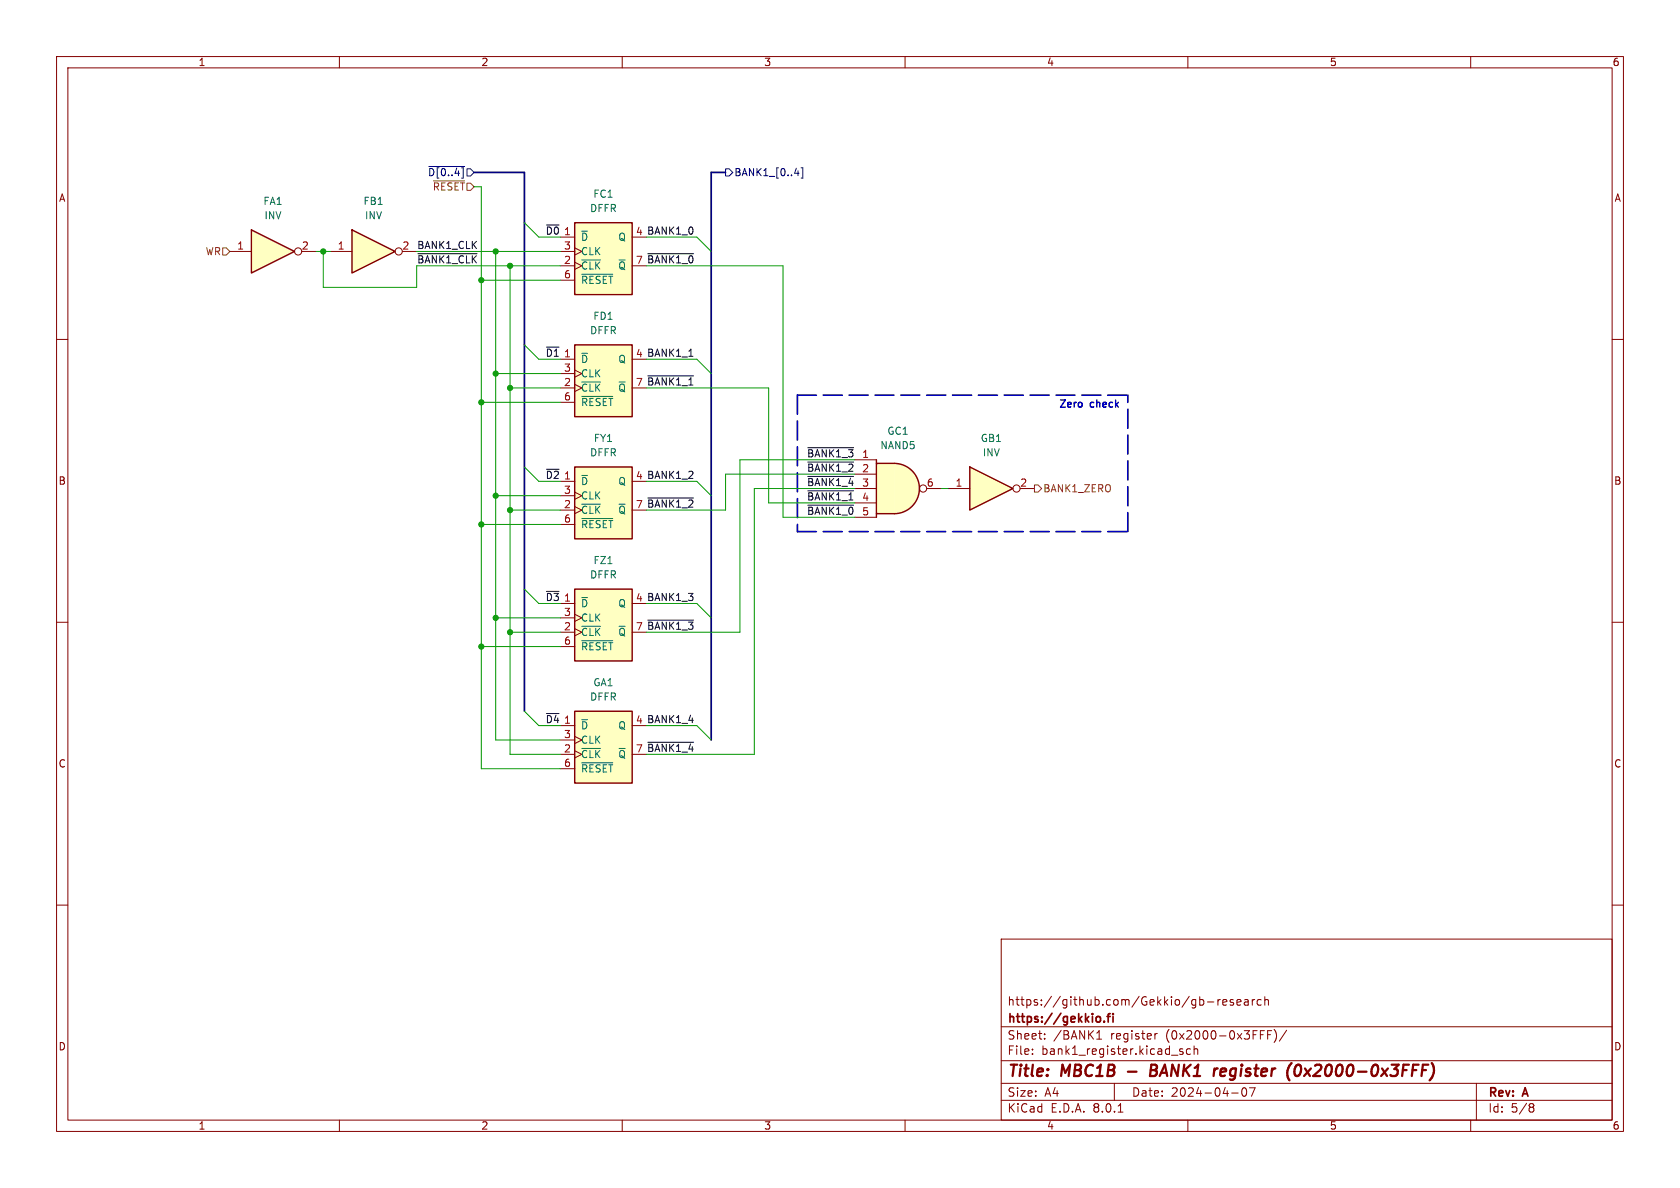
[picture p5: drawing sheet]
<svg xmlns="http://www.w3.org/2000/svg" width="297mm" height="210mm" viewBox="0 0 297 210" stroke-linecap="round" stroke-linejoin="round" font-family="sans-serif">
<g fill="none" stroke="#840000" stroke-width=".18">
<path d="M10 10h277v190h-277zM12 12h273v186h-273zM60 10v2M110 10v2M160 10v2M210 10v2M260 10v2M10 60h2M285 60h2M10 110h2M285 110h2M10 160h2"/>
<path d="M285 160h2M177 166h108v32h-108zM213.5 177.1h1.1M215.3 176.7v1M215.7 176.7l-.2 .1-.2 .2M216.2 177.2l.7-.1-.1-.3-.4-.1-.2 .2v.7h.6M218 176.8l-.3-.1-.2 .2v.2l.5 .2v.3h-.5M218.7 177.2l.7-.1-.1-.3-.4-.1-.2 .2v.7h.6M220 176.8h.6l.1 .9M220.7 177.1h-.5a.29 .29 0 0 0-.2 .3 .29 .29 0 0 0 .2 .3l.5-.1M221.4 176.7v1M221.8 176.7l-.3 .1-.1 .2"/>
<path d="M223 176.8l-.5-.1-.3 .3v.4l.2 .2h.6M223.6 176.8l.2-.1 .4 .1v.9M223.6 176.2v1.5M60 198v2M110 198v2M160 198v2M177 194.5h108M177 191.5h108M177 187.5h108M177 181.5h108M182.5 186.3v.1M182.5 185.5v.1"/>
<path d="M184.7 183.6v.1M184.7 182.8v.1M193.9 183.7h.8M193.9 182.6l.4-.4v1.5M197 191.5v3M197.7 196.6h.8M204.2 182.7v1M204.6 182.7l-.3 .1-.1 .2M209.1 185.5l-.4-.1-.2 .2 .1 .2 .5 .2v.3h-.6M210 198v2M210.5 185.5l-.5-.1-.3 .3v.4l.2 .2h.6M211.1 185.5l.2-.1 .4 .1v.9"/>
<path d="M211.1 184.9v1.5M217.7 193.2h1.2M219.7 192.4a.81 .81 0 0 0 .3 1.4l.2-.1 .2-.5-.2-.8M221.9 192.3l-.7 1.5M224.1 182.9h.5M224.8 182.2h-.7v1.5M225.2 182a1.72 1.72 0 0 1 0 2.3M227.5 182.1l-1.3 2M260 198v2M261 191.5v6.5M270.6 195.1h.3l.3 .3-.3 .3M270.6 195.7h.3"/>
<path d="M270.9 195.7l.2 .2 .1 .4-.3 .3h-.3"/>
</g>
<path d="M199.4 189.4h1.5M203.4 189.2h.7M204.1 189.2l.3 .1M204.2 188.2h-.6l-.3 2 1-.1M204.3 189.1l-.2 .1M216.5 188.9l-.6 .1-.2 .9 .3 .3h.3M216.7 189.4l-.9 .1M229.1 188.4a.46 .46 0 0 1 .5-.2 .46 .46 0 0 1 .4 .4 1.15 1.15 0 0 1-.8 1.6l-.2-.1a1.54 1.54 0 0 1 .1-1.7z" fill="none" stroke="#840000" stroke-width=".4"/>
<path d="M193.9 179.8l.4-.1 .3 .3-.1 .5-.2 .2-.4-.1M195.7 179.7h.6M196.3 179.2l-.4 .2v1.3M196.8 179.2v.1M196.8 179.7v1M195.2 180.5v.2" fill="none" stroke="#840000" stroke-width=".3"/>
<path d="M101.6 82.6h10.2v12.7h-10.2z" fill="#ffffc2"/>
<path d="M101.6 82.6h10.2v12.7h-10.2z" fill="none" stroke="#840000" stroke-width=".25"/>
<path d="M99.1 85.1h2.5M99.1 90.2h2.5M99.1 87.6h2.5M99.1 92.7h2.5M101.6 89.5l1.3 .7-1.3 .6M101.6 87l1.3 .6-1.3 .7M111.8 90.2h2.5" fill="none" stroke="#840000" stroke-width=".18"/>
<path d="M102.8 84h1.1M102.8 89.1h3.4M102.8 91.7h5.5" fill="none" stroke="#006464" stroke-width=".18"/>
<path d="M44.4 40.6l7.7 3.9-7.7 3.8z" fill="#ffffc2"/>
<path d="M44.4 40.6l7.7 3.9-7.7 3.8z" fill="none" stroke="#840000" stroke-width=".25"/>
<g fill="none" stroke="#840000" stroke-width=".18">
<path d="M40.6 44.5h3.8M53.3 44.5h2.6"/>
<circle cx="52.7" cy="44.4" r=".63"/>
</g>
<path d="M101.6 104.1h10.2v12.7h-10.2z" fill="#ffffc2"/>
<path d="M101.6 104.1h10.2v12.7h-10.2z" fill="none" stroke="#840000" stroke-width=".25"/>
<path d="M99.1 106.7h2.5M99.1 111.8h2.5M99.1 109.2h2.5M99.1 114.3h2.5M101.6 111.1l1.3 .7-1.3 .6M101.6 108.6l1.3 .6-1.3 .7M111.8 111.8h2.5" fill="none" stroke="#840000" stroke-width=".18"/>
<path d="M102.8 105.6h1.1M102.8 110.7h3.4M102.8 113.3h5.5" fill="none" stroke="#006464" stroke-width=".18"/>
<path d="M101.6 39.4h10.2v12.7h-10.2z" fill="#ffffc2"/>
<path d="M101.6 39.4h10.2v12.7h-10.2z" fill="none" stroke="#840000" stroke-width=".25"/>
<path d="M99.1 41.9h2.5M99.1 47h2.5M99.1 44.5h2.5M99.1 49.5h2.5M101.6 46.4l1.3 .6-1.3 .6M101.6 43.8l1.3 .7-1.3 .6M111.8 47h2.5" fill="none" stroke="#840000" stroke-width=".18"/>
<path d="M102.8 40.9h1.1M102.8 45.9h3.4M102.8 48.5h5.5" fill="none" stroke="#006464" stroke-width=".18"/>
<path d="M158.1 81.9a4.4 4.4 0 0 1 4.4 4.5 4.4 4.4 0 0 1-4.4 4.4z" fill="#ffffc2" stroke="#ffffc2" stroke-width=".18"/>
<path d="M154.9 81.9h3.2v8.9h-3.2z" fill="#ffffc2"/>
<path d="M154.9 81.9h3.2a4.4 4.4 0 0 1 4.4 4.5 4.4 4.4 0 0 1-4.4 4.4h-3.2zM154.9 81.3v.6M154.9 90.8v.6" fill="none" stroke="#840000" stroke-width=".25"/>
<g fill="none" stroke="#840000" stroke-width=".18">
<path d="M151.1 81.3h3.8M151.1 83.8h3.8M151.1 86.4h3.8M151.1 88.9h3.8M151.1 91.4h3.8M163.8 86.4h2.6"/>
<circle cx="163.2" cy="86.4" r=".63"/>
</g>
<path d="M171.4 82.6l7.7 3.8-7.7 3.8z" fill="#ffffc2"/>
<path d="M171.4 82.6l7.7 3.8-7.7 3.8z" fill="none" stroke="#840000" stroke-width=".25"/>
<g fill="none" stroke="#840000" stroke-width=".18">
<path d="M167.6 86.4h3.8M180.3 86.4h2.6"/>
<circle cx="179.7" cy="86.4" r=".63"/>
</g>
<path d="M101.6 125.7h10.2v12.7h-10.2z" fill="#ffffc2"/>
<path d="M101.6 125.7h10.2v12.7h-10.2z" fill="none" stroke="#840000" stroke-width=".25"/>
<path d="M99.1 128.3h2.5M99.1 133.4h2.5M99.1 130.8h2.5M99.1 135.9h2.5M101.6 132.7l1.3 .7-1.3 .6M101.6 130.2l1.3 .6-1.3 .6M111.8 133.4h2.5" fill="none" stroke="#840000" stroke-width=".18"/>
<path d="M102.8 127.2h1.1M102.8 132.3h3.4M102.8 134.8h5.5" fill="none" stroke="#006464" stroke-width=".18"/>
<path d="M101.6 61h10.2v12.7h-10.2z" fill="#ffffc2"/>
<path d="M101.6 61h10.2v12.7h-10.2z" fill="none" stroke="#840000" stroke-width=".25"/>
<path d="M99.1 63.5h2.5M99.1 68.6h2.5M99.1 66h2.5M99.1 71.1h2.5M101.6 67.9l1.3 .7-1.3 .6M101.6 65.4l1.3 .6-1.3 .7M111.8 68.6h2.5" fill="none" stroke="#840000" stroke-width=".18"/>
<path d="M102.8 62.5h1.1M102.8 67.5h3.4M102.8 70.1h5.5" fill="none" stroke="#006464" stroke-width=".18"/>
<path d="M62.2 40.6l7.6 3.9-7.6 3.8z" fill="#ffffc2"/>
<path d="M62.2 40.6l7.6 3.9-7.6 3.8z" fill="none" stroke="#840000" stroke-width=".25"/>
<g fill="none" stroke="#840000" stroke-width=".18">
<path d="M58.4 44.5h3.8M71.1 44.5h2.6"/>
<circle cx="70.5" cy="44.4" r=".63"/>
</g>
<path d="M75.8 29.4h6.3M82.5 29.8h.7l.6 .7-.6 .6h-.7zM128.3 29.8h.6l.6 .7-.6 .6h-.6zM140.5 30.6h.8M141.1 30.2v.9M141.6 29.7h.3v1.8h-.3" fill="none" stroke="#000084" stroke-width=".18"/>
<path d="M76.6 32h5.5M39.4 43.8h.6l.6 .7-.6 .6h-.6zM182.9 85.7h.6l.6 .7-.6 .6h-.6z" fill="none" stroke="#725600" stroke-width=".18"/>
<path d="M73.9 44.9h10.4M114.5 44.9h8.1M114.5 66.4h8.1M121.8 63h.7M142.8 79.1h8.1M114.5 88h8.1M142.8 89.3h8.1M142.8 81.7h8.1M142.8 86.8h8.1M142.8 84.2h8.1M114.5 109.6h8.1M114.5 131.2h8.1" fill="none" stroke="#0f0f0f" stroke-width=".18"/>
<path d="M141 69.9h58.4M141 69.9v24.1M141 94h58.4M199.4 94v-24.1" fill="none" stroke="#0000c2" stroke-width=".3" stroke-dasharray="3.4 1.2"/>
<path d="M83.8 30.5h8.9v95.2M128.3 30.5h-2.6v100.3" fill="none" stroke="#000084" stroke-width=".3"/>
<g fill="none" stroke="#009600" stroke-width=".18">
<path d="M83.8 33h1.3v102.9h14M92.7 39.4l2.5 2.5h3.9M55.9 44.5h2.5M57.1 44.5v6.3h16.6v-3.8h25.4M73.7 44.5h25.4M85.1 49.5h14M87.6 44.5v86.3h11.5M90.2 47v86.4h8.9M114.3 47h24.1v44.4h12.7M114.3 41.9h8.9l2.5 2.6M85.1 71.1h14M87.6 66h11.5"/>
<path d="M90.2 68.6h8.9M92.7 61l2.5 2.5h3.9M114.3 68.6h21.6v20.3h15.2M114.3 63.5h8.9l2.5 2.5M85.1 92.7h14M87.6 87.6h11.5M90.2 90.2h8.9M92.7 82.6l2.5 2.5h3.9M114.3 85.1h8.9l2.5 2.5M151.1 86.4h-17.8v47h-19M151.1 83.8h-22.8v6.4h-14M151.1 81.3h-20.3v30.5h-16.5"/>
<path d="M166.4 86.4h1.2M85.1 114.3h14M87.6 109.2h11.5M90.2 111.8h8.9M92.7 104.1l2.5 2.6h3.9M114.3 106.7h8.9l2.5 2.5M92.7 125.7l2.5 2.6h3.9M114.3 128.3h8.9l2.5 2.5"/>
</g>
<g fill="#009600" stroke="#009600" stroke-width=".18">
<circle cx="85.1" cy="114.3" r=".46"/>
<circle cx="87.6" cy="109.2" r=".46"/>
<circle cx="85.1" cy="92.7" r=".46"/>
<circle cx="87.6" cy="87.6" r=".46"/>
<circle cx="90.2" cy="90.2" r=".46"/>
<circle cx="85.1" cy="49.5" r=".46"/>
<circle cx="87.6" cy="66" r=".46"/>
<circle cx="85.1" cy="71.1" r=".46"/>
<circle cx="90.2" cy="68.6" r=".46"/>
<circle cx="87.6" cy="44.5" r=".46"/>
<circle cx="90.2" cy="47" r=".46"/>
<circle cx="57.1" cy="44.5" r=".46"/>
<circle cx="90.2" cy="111.8" r=".46"/>
</g>
<g font-size="2.8" fill="#840000">
<text x="178" y="190.9">Title:</text>
<text x="187.7" y="190.9">MBC1B</text>
<text x="205" y="190.9">BANK1</text>
<text x="217" y="190.9">register</text>
<text x="230.8" y="190.9">(0x2000-0x3FFF)</text>
</g>
<g font-size="2.1" fill="#840000">
<text x="178" y="178">https://github.com/Gekkio/gb-research</text>
<text x="178" y="184">Sheet:</text>
<text x="178" y="181.2">https://gekkio.fi</text>
<text x="186.2" y="184">/BANK1</text>
<text x="196.4" y="184">register</text>
<text x="206.3" y="184">(0x2000-0x3FFF)/</text>
<text x="178" y="186.7">File:</text>
<text x="184.1" y="186.7">bank1_register.kicad_sch</text>
<text x="178" y="196.9">KiCad</text>
<text x="178" y="194.1">Size:</text>
<text x="184.7" y="194.1">A4</text>
<text x="185.7" y="196.9">E.D.A.</text>
<text x="193.3" y="196.9">8.0.1</text>
<text x="200" y="194.1">Date:</text>
<text x="207" y="194.1">2024-04-07</text>
<text x="263" y="194.3">Rev:</text>
<text x="263" y="196.9">Id:</text>
<text x="267.1" y="196.9">5/8</text>
<text x="269.4" y="194.3">A</text>
</g>
<g font-size="1.8" fill="#840000">
<text x="35" y="11.9">1</text>
<text x="85" y="11.9">2</text>
<text x="135" y="11.9">3</text>
<text x="185" y="11.9">4</text>
<text x="235" y="11.9">5</text>
<text x="285" y="11.9">6</text>
<text x="10.3" y="35.9">A</text>
<text x="285.3" y="35.9">A</text>
<text x="10.3" y="85.9">B</text>
<text x="285.3" y="85.9">B</text>
<text x="10.3" y="135.9">C</text>
<text x="285.3" y="135.9">C</text>
<text x="10.3" y="185.9">D</text>
<text x="285.3" y="185.9">D</text>
<text x="35" y="199.9">1</text>
<text x="85" y="199.9">2</text>
<text x="135" y="199.9">3</text>
<text x="185" y="199.9">4</text>
<text x="235" y="199.9">5</text>
<text x="285" y="199.9">6</text>
</g>
<g font-size="1.8" fill="#000084">
<text x="75.6" y="31.3">~{D[0..4]}</text>
<text x="129.7" y="31.3">BANK1_[0..4]</text>
</g>
<g font-size="1.8" fill="#725600">
<text x="76.4" y="33.9">~{RESET}</text>
<text x="36.3" y="45.3">WR</text>
<text x="184.3" y="87.2">BANK1_ZERO</text>
</g>
<g font-size="1.8" fill="#006464">
<text x="104.8" y="35.2">FC1</text>
<text x="46.5" y="36.4">FA1</text>
<text x="46.6" y="39">INV</text>
<text x="64.2" y="36.4">FB1</text>
<text x="64.4" y="39">INV</text>
<text x="104.2" y="37.7">DFFR</text>
<text x="102.6" y="42.8">~{D}</text>
<text x="102.6" y="47.9">~{CLK} ~{Q}</text>
<text x="102.6" y="45.3">CLK</text>
<text x="109.2" y="42.8">Q</text>
<text x="102.6" y="50.4">~{RESET}</text>
<text x="104.2" y="59.3">DFFR</text>
<text x="104.8" y="56.7">FD1</text>
<text x="102.6" y="64.4">~{D}</text>
<text x="109.2" y="64.4">Q</text>
<text x="102.6" y="69.4">~{CLK} ~{Q}</text>
<text x="102.6" y="66.9">CLK</text>
<text x="102.6" y="72">~{RESET}</text>
<text x="156.8" y="77.1">GC1</text>
<text x="104.2" y="80.9">DFFR</text>
<text x="104.9" y="78.3">FY1</text>
<text x="155.5" y="79.6">NAND5</text>
<text x="173.3" y="78.3">GB1</text>
<text x="173.6" y="80.9">INV</text>
<text x="102.6" y="86">~{D}</text>
<text x="102.6" y="88.5">CLK</text>
<text x="109.2" y="86">Q</text>
<text x="102.6" y="91">~{CLK} ~{Q}</text>
<text x="102.6" y="93.6">~{RESET}</text>
<text x="104.8" y="99.9">FZ1</text>
<text x="102.6" y="107.5">~{D}</text>
<text x="104.2" y="102.5">DFFR</text>
<text x="109.2" y="107.5">Q</text>
<text x="102.6" y="112.6">~{CLK} ~{Q}</text>
<text x="102.6" y="110.1">CLK</text>
<text x="102.6" y="115.2">~{RESET}</text>
<text x="104.2" y="124.1">DFFR</text>
<text x="104.8" y="121.5">GA1</text>
<text x="102.6" y="129.1">~{D}</text>
<text x="102.6" y="131.7">CLK</text>
<text x="109.2" y="129.1">Q</text>
<text x="102.6" y="134.2">~{CLK} ~{Q}</text>
<text x="102.6" y="136.8">~{RESET}</text>
</g>
<g font-size="1.8" fill="#0f0f0f">
<text x="96.4" y="41.6">~{D0}</text>
<text x="112.3" y="41.7">4 BANK1_0</text>
<text x="73.7" y="44.1">BANK1_CLK</text>
<text x="73.7" y="46.6">~{BANK1_CLK}</text>
<text x="112.3" y="46.7">7 ~{BANK1_0}</text>
<text x="96.4" y="63.2">~{D1}</text>
<text x="112.3" y="63.2">4 BANK1_1</text>
<text x="112.3" y="68.3">7 ~{BANK1_1}</text>
<text x="142.6" y="80.9">~{BANK1_3}1</text>
<text x="142.6" y="83.5">~{BANK1_2}2</text>
<text x="96.4" y="84.7">~{D2}</text>
<text x="112.3" y="84.8">4 BANK1_2</text>
<text x="112.3" y="89.9">7 ~{BANK1_2}</text>
<text x="142.6" y="88.6">~{BANK1_1}4</text>
<text x="142.6" y="86">~{BANK1_4}3</text>
<text x="142.6" y="91.1">~{BANK1_0}5</text>
<text x="96.4" y="106.3">~{D3}</text>
<text x="112.3" y="106.4">4 BANK1_3</text>
<text x="112.3" y="111.5">7 ~{BANK1_3}</text>
<text x="96.4" y="127.9">~{D4}</text>
<text x="112.3" y="128">4 BANK1_4</text>
<text x="112.3" y="133.1">7 ~{BANK1_4}</text>
</g>
<g font-size="1.8" fill="#a90000">
<text x="99.6" y="41.7">1</text>
<text x="41.8" y="44.2">1</text>
<text x="53.3" y="44.2">2</text>
<text x="59.6" y="44.2">1</text>
<text x="71" y="44.2">2</text>
<text x="99.6" y="46.7">2</text>
<text x="99.6" y="44.2">3</text>
<text x="99.6" y="49.3">6</text>
<text x="99.6" y="63.2">1</text>
<text x="99.6" y="65.8">3</text>
<text x="99.6" y="68.3">2</text>
<text x="99.6" y="70.9">6</text>
<text x="99.6" y="84.8">1</text>
<text x="99.6" y="89.9">2</text>
<text x="99.6" y="87.4">3</text>
<text x="163.8" y="86.1">6</text>
<text x="168.8" y="86.1">1</text>
<text x="180.3" y="86.1">2</text>
<text x="99.6" y="92.5">6</text>
<text x="99.6" y="106.4">1</text>
<text x="99.6" y="111.5">2</text>
<text x="99.6" y="109">3</text>
<text x="99.6" y="114">6</text>
<text x="99.6" y="128">1</text>
<text x="99.6" y="130.6">3</text>
<text x="99.6" y="133.1">2</text>
<text x="99.6" y="135.6">6</text>
</g>
<g font-size="1.8" fill="#0000c2">
<text x="187" y="72.1">Zero</text>
<text x="192.7" y="72.1">check</text>
</g>
</svg>
